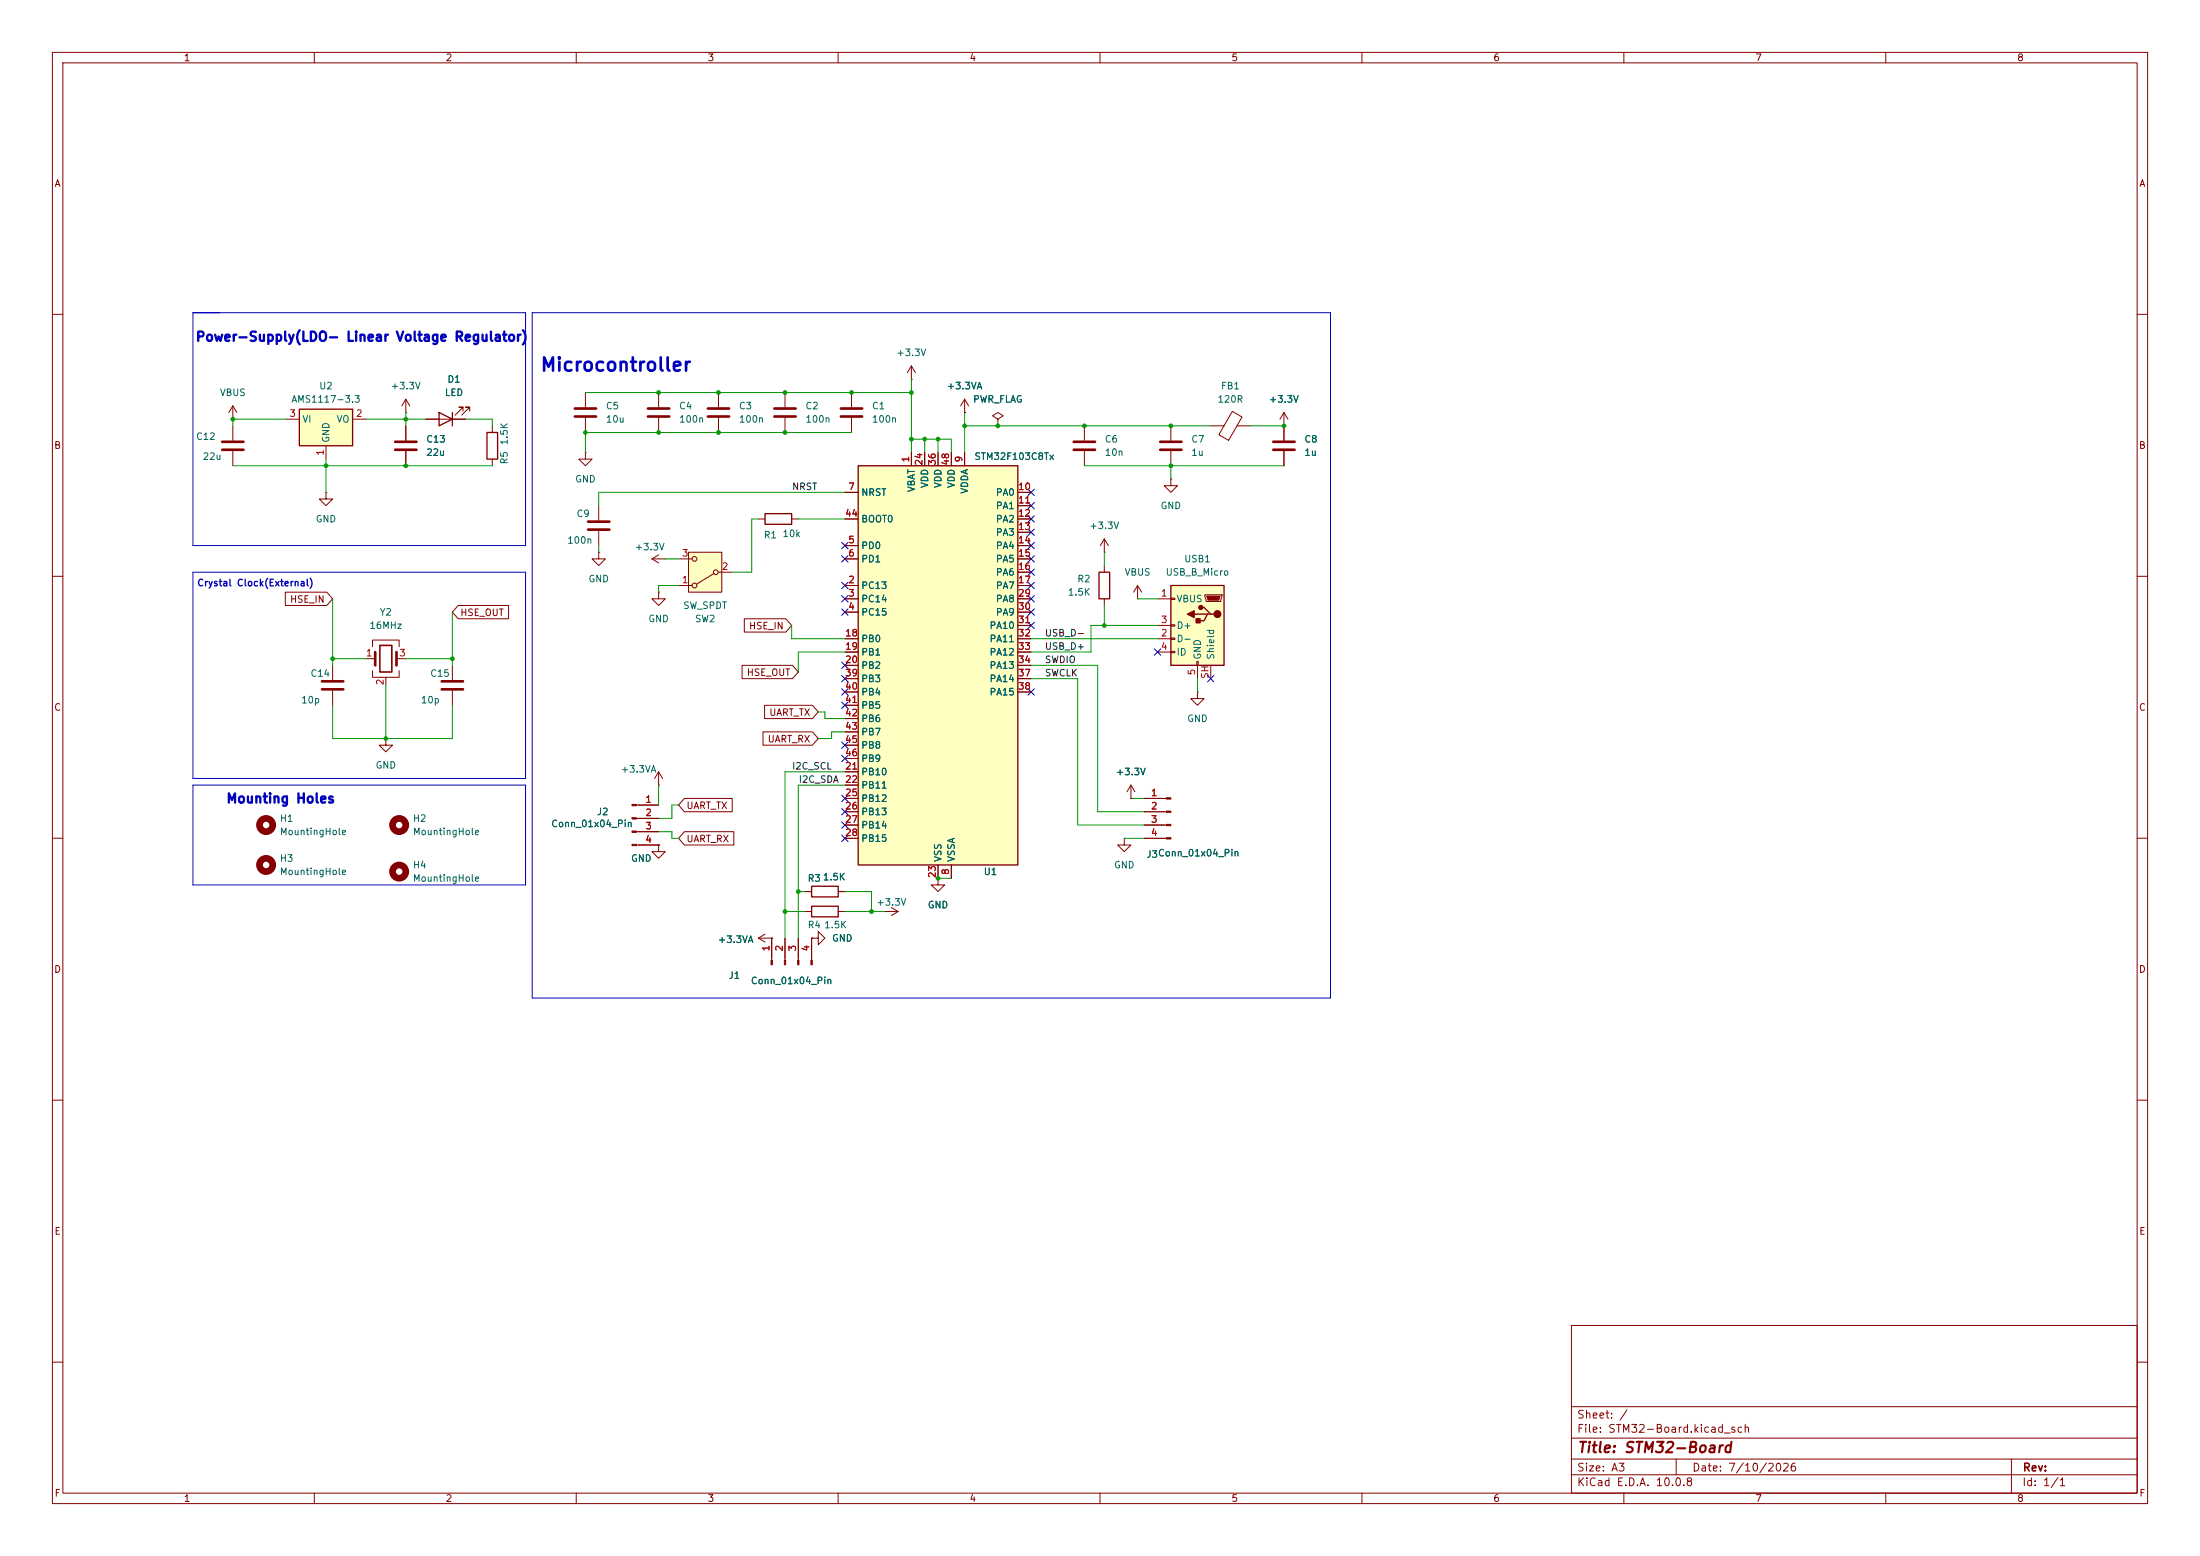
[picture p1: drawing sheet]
<svg xmlns="http://www.w3.org/2000/svg" width="420mm" height="297mm" viewBox="0 0 420 297" stroke-linecap="round" stroke-linejoin="round" font-family="sans-serif">
<g fill="none" stroke="#840000" stroke-width=".19">
<path d="M10 10h400v277h-400zM12 12h396v273h-396zM60 10v2M110 10v2M160 10v2M210 10v2M260 10v2M310 10v2M360 10v2M10 60h2M111.8 74.9v2.8M111.8 79.8v2.8"/>
<path d="M149.9 74.9v2.8M149.9 79.8v2.8M408 60h2M111.8 86.4v1.2h1.2l-1.2 1.3-1.3-1.3h1.3M111.8 86.4h.1M114.3 96.5v2.8M10 110h2M114.3 101.3v2.8M408 110h2M10 160h2M125.7 149.9h.1M125.7 147.3l-.7 1.3"/>
<path d="M125.7 147.3l.8 1.3M125.7 147.3v2.6M408 160h2M147.3 179.1v4.2M149.9 179.1v4.2M152.4 179.1v4.2M154.9 179.1h1.3v-1.3l1.3 1.3-1.3 1.2v-1.2M154.9 179.1h.1M154.9 179.1v4.2M10 210h2M408 210h2M300 253h108v32h-108z"/>
<path d="M10 260h2M300 278.5h108M300 274.5h108M300 268.5h108M320 278.5v3M384 278.5v6.5M408 260h2M60 285v2M110 285v2M160 285v2M210 285v2M260 285v2"/>
<path d="M300 281.5h108M310 285v2M360 285v2"/>
</g>
<path d="M109.7 78h4.1M109.7 79.5h4.1M147.8 78h4.1M147.8 79.5h4.1M112.3 99.6h4M112.3 101.1h4" fill="none" stroke="#840000" stroke-width=".51"/>
<g fill="#840000" stroke="#840000" stroke-width=".19">
<path d="M147.2 183.3h.2v.9h-.2z"/>
<path d="M149.7 183.3h.3v.9h-.3z"/>
<path d="M152.3 183.3h.2v.9h-.2z"/>
<path d="M154.8 183.3h.3v.9h-.3z"/>
</g>
<path d="M131.4 105.4h6.4v7.6h-6.4z" fill="#ffffc2"/>
<g fill="none" stroke="#840000" stroke-width=".19">
<path d="M77.5 78.7h.1M77.5 76.2v2.5M77.5 76.2l-.8 1.3M77.5 76.2l.7 1.3M88.4 78.5v-.8h-.8h.8l-1.5 1.5M89.7 78.5v-.8h-.8h.8l-1.6 1.5M77.5 81.3v2.8M77.5 86.1v2.8M81.3 80h7.6M94 81.3v1.3M94 87.6v1.3M144.8 99.1h1.2"/>
<path d="M151.1 99.1h1.3M114.3 105.4v1.3h1.3l-1.3 1.3-1.3-1.3h1.3M114.3 105.4h.1M124.5 106.7h2.5M124.5 106.7l1.2 .7M125.7 113v1.3h1.3l-1.3 1.3-1.2-1.3h1.2M125.7 113h.1M125.7 105.9l-1.2 .8M127 106.7h.1M129.5 111.8h2.6M129.5 106.7h2.6M131.4 105.4h6.4v7.6h-6.4z"/>
<path d="M136.3 109.5l-3.3 2M137.2 109.2h2.5M210.8 108v1.2M210.8 114.3v1.3M217.2 114.3h.1M217.2 111.8l-.8 1.2M217.2 111.8l.7 1.2M217.2 111.8v2.5M144.8 179.1l1.2 .7M144.8 179.1h2.5M146 178.3l-1.2 .8M147.3 179.1h.1"/>
<path d="M153.7 170.2h1.2M153.7 174h1.2M160 170.2h1.3M160 174h1.3M168.9 174h.1M168.9 174h2.5M170.2 173.2l1.2 .8M171.4 174l-1.2 .8"/>
<circle cx="132.6" cy="111.8" r=".46"/>
<circle cx="132.6" cy="106.7" r=".46"/>
<circle cx="136.7" cy="109.2" r=".46"/>
</g>
<path d="M83.8 78.7l2.6 1.3-2.6 1.3zM86.4 78.7v2.6M93 82.6h2v5h-2zM146 98h5.1v2.1h-5.1zM209.8 109.2h2v5.1h-2zM154.9 169.2h5.1v2h-5.1zM154.9 173h5.1v2h-5.1z" fill="none" stroke="#840000" stroke-width=".25"/>
<path d="M75.4 84.3h4.1M75.4 85.9h4.1" fill="none" stroke="#840000" stroke-width=".51"/>
<path d="M163.8 88.9h30.5v76.2h-30.5z" fill="#ffffc2"/>
<path d="M163.8 88.9h30.5v76.2h-30.5z" fill="none" stroke="#840000" stroke-width=".25"/>
<g fill="none" stroke="#840000" stroke-width=".19">
<path d="M125.7 74.9v2.8M125.7 79.8v2.8M137.2 74.9v2.8M137.2 79.8v2.8M161.3 94h2.5M161.3 99.1h2.5M174 86.4v2.5M176.5 86.4v2.5M179.1 86.4v2.5M181.6 86.4v2.5M184.1 86.4v2.5M194.3 94h2.5"/>
<path d="M194.3 96.5h2.5M194.3 99.1h2.5M161.3 111.8h2.5M161.3 114.3h2.5M161.3 116.8h2.5M161.3 104.1h2.5M161.3 106.7h2.5M194.3 111.8h2.5M194.3 114.3h2.5M194.3 116.8h2.5M194.3 104.1h2.5M194.3 106.7h2.5"/>
<path d="M194.3 101.6h2.5M194.3 109.2h2.5M194.3 119.4h2.5M161.3 121.9h2.5M161.3 124.5h2.5M161.3 127h2.5M161.3 129.5h2.5M161.3 132.1h2.5M161.3 134.6h2.5M161.3 137.2h2.5M161.3 139.7h2.5M194.3 121.9h2.5"/>
<path d="M194.3 124.5h2.5M194.3 127h2.5M194.3 129.5h2.5M194.3 132.1h2.5M228.6 132.1v1.3h1.3l-1.3 1.2-1.3-1.2h1.3M228.6 132.1h.1M161.3 147.3h2.5M161.3 149.9h2.5M161.3 152.4h2.5M161.3 154.9h2.5M161.3 157.5h2.5M161.3 142.2h2.5"/>
<path d="M161.3 144.8h2.5M215.9 152.4h.1M215.9 149.9l-.8 1.2M215.9 149.9l.8 1.2M215.9 149.9v2.5M161.3 160h2.5M179.1 165.1v2.5M181.6 165.1v2.5"/>
</g>
<path d="M123.7 78h4.1M123.7 79.5h4.1M135.1 78h4.1M135.1 79.5h4.1" fill="none" stroke="#840000" stroke-width=".51"/>
<path d="M57.1 78.1h10.2v7h-10.2z" fill="#ffffc2"/>
<path d="M57.1 78.1h10.2v7h-10.2z" fill="none" stroke="#840000" stroke-width=".25"/>
<g fill="none" stroke="#840000" stroke-width=".19">
<path d="M44.4 81.3v2.8M44.4 86.1v2.8M54.6 80h2.5M62.2 94v1.3h1.3l-1.3 1.2-1.2-1.2h1.2M62.2 94h.1M62.2 85.1v2.5M67.3 80h2.5M210.8 105.4h.1M210.8 102.9l-.7 1.2M210.8 102.9l.8 1.2M210.8 102.9v2.5M63.5 127v2.8"/>
<path d="M63.5 131.8v2.8M218.4 152.4h4.3M218.4 154.9h4.3M218.4 157.5h4.3M125.7 161.3v1.3h1.3l-1.3 1.2-1.2-1.2h1.2M125.7 161.3h.1M214.6 160v1.3h1.3l-1.3 1.3-1.2-1.3h1.2M214.6 160h.1M218.4 160h4.3"/>
</g>
<g fill="#840000" stroke="#840000" stroke-width=".19">
<path d="M222.7 152.3h.8v.2h-.8z"/>
<path d="M222.7 154.8h.8v.3h-.8z"/>
<path d="M222.7 157.4h.8v.2h-.8z"/>
<path d="M222.7 159.9h.8v.2h-.8z"/>
</g>
<path d="M42.4 84.3h4.1M42.4 85.9h4.1M61.5 130h4M61.5 131.6h4" fill="none" stroke="#840000" stroke-width=".51"/>
<path d="M223.5 111.8h10.2v15.2h-10.2z" fill="#ffffc2"/>
<path d="M223.5 111.8h10.2v15.2h-10.2zM228 117.2h2.5M229.2 116h.7l1.2 1.2h.7M231.1 117.2h-.6l-.6 1.3h-1.3" fill="none" stroke="#840000" stroke-width=".25"/>
<g fill="none" stroke="#840000" stroke-width=".19">
<path d="M44.4 77.5l-.7 1.2M44.4 77.5l.8 1.2M44.4 77.5v2.5M162.6 74.9v2.8M162.6 79.8v2.8M174 72.4h.1M174 69.9l-.8 1.2M174 69.9l.8 1.2M174 69.9v2.5M184.1 78.7h.1M184.1 76.2l-.7 1.3M184.1 76.2l.8 1.3"/>
<path d="M184.1 76.2v2.5M235.3 78.5l1.8 1.1-2.6 4.4-1.8-1zM245.1 78.7l-.8 1.3M245.1 78.7l.8 1.3M245.1 78.7v5.4M44.4 80h.1M77.5 81.3v2.8M77.5 86.1v2.8M81.3 80h2.5M86.4 80h2.5M161.3 94h2.5M161.3 99.1h2.5"/>
<path d="M174 86.4v2.5M176.5 86.4v2.5M179.1 86.4v2.5M181.6 86.4v2.5M184.1 86.4v2.5M190.5 80l1-.6-1-.7-1 .7 1 .6v1.3M190.5 81.3h.1M194.3 94h2.5M194.3 96.5h2.5M194.3 99.1h2.5M207 81.3v2.8M207 86.1v2.8"/>
<path d="M223.5 91.4v1.3h1.3l-1.3 1.3-1.3-1.3h1.3M223.5 91.4h.1M223.5 81.3v2.8M223.5 86.1v2.8M231.1 81.3h2.6M236.2 81.3h2.6M245.1 81.3h.1M245.1 86.1v2.8M54.5 113h7.9l1.1 1.3-1.1 1.3h-7.9zM87.5 115.6h9.6v2.5h-9.6l-1.1-1.3zM142.1 118.1h7.9l1.1 1.3-1.1 1.3h-7.9zM161.3 114.3h2.5"/>
<path d="M161.3 111.8h2.5M161.3 116.8h2.5M161.3 104.1h2.5M161.3 106.7h2.5M194.3 114.3h2.5M194.3 119.4h2.5M194.3 111.8h2.5M194.3 116.8h2.5M194.3 104.1h2.5M194.3 106.7h2.5M194.3 101.6h2.5M194.3 109.2h2.5"/>
<path d="M221 114.3h2.5M221 119.4h2.5M223.5 114.2h.8v.2h-.8zM223.5 119.3h.8v.2h-.8zM230 113.5h3.3v.3l-.3 1h-2.7zM69.8 125.7h1.8M71.1 123.4v-1.2h5.1v1.2M71.1 128v1.3h5.1v-1.3M73.7 129.3v1.5M75.7 125.7h1.8M86.4 127v2.8M86.4 131.8v2.8"/>
<path d="M141.7 127h9.6l1.1 1.3-1.1 1.2h-9.6zM145.7 139.7h9.4l1.1 1.3-1.1 1.2h-9.4zM146 134.6h9.1l1.1 1.3-1.1 1.3h-9.1zM161.3 121.9h2.5M161.3 124.5h2.5M161.3 127h2.5M161.3 129.5h2.5M161.3 132.1h2.5M161.3 134.6h2.5M161.3 137.2h2.5M161.3 139.7h2.5M194.3 121.9h2.5"/>
<path d="M194.3 124.5h2.5M194.3 127h2.5M194.3 129.5h2.5M194.3 132.1h2.5M221 121.9h2.5M221 124.5h2.5M223.5 121.8h.8v.2h-.8zM223.5 124.3h.8v.3h-.8zM228.5 126.2h.2v.8h-.2zM228.6 127v2.5M231.1 127v2.5M73.7 141v1.2h1.2l-1.2 1.3-1.3-1.3h1.3"/>
<path d="M73.7 141h.1M121.5 153.7h4.2M121.5 156.2h4.2M121.5 158.8h4.2M130.7 158.7h9.4v2.6h-9.4l-1.2-1.3zM130.7 152.4h9.1v2.5h-9.1l-1.2-1.2zM161.3 147.3h2.5M161.3 149.9h2.5M161.3 152.4h2.5M161.3 154.9h2.5M161.3 157.5h2.5M161.3 142.2h2.5"/>
<path d="M161.3 144.8h2.5M215.9 152.4h.1M218.4 152.4h3.8M218.4 154.9h3.8M218.4 157.5h3.8M121.5 161.3h4.2M125.7 161.3h.1M147.3 179.1h.1M147.3 179.1v3.8M149.9 179.1v3.8M152.4 179.1v3.8M153.7 170.2h1.2"/>
<path d="M154.9 179.1h.1M154.9 179.1v3.8M160 170.2h1.3M161.3 160h2.5M179.1 167.6v1.3h1.2l-1.2 1.3-1.3-1.3h1.3M179.1 167.6h.1M179.1 165.1v2.5M181.6 165.1v2.5M218.4 160h3.8"/>
</g>
<g fill="#840000" stroke="#840000" stroke-width=".19">
<path d="M230.4 113.8h2.5l-.2 .8h-2.1z"/>
<path d="M120.6 153.5h.9v.3h-.9z"/>
<path d="M120.6 156.1h.9v.2h-.9z"/>
<path d="M120.6 158.6h.9v.3h-.9z"/>
<path d="M120.6 161.2h.9v.2h-.9z"/>
</g>
<g fill="#840000" stroke="#840000" stroke-width=".25">
<path d="M228.3 118.1h.8v.8h-.8z"/>
<path d="M226.7 117.2l1.3-.6v1.3z"/>
<circle cx="232.4" cy="117.2" r=".63"/>
<circle cx="229.2" cy="116" r=".38"/>
</g>
<path d="M160.5 78h4.1M160.5 79.5h4.1M205 84.3h4M205 85.9h4M221.5 84.3h4.1M221.5 85.9h4.1M243.1 84.3h4M243.1 85.9h4M71.6 124.5v2.5M75.7 124.5v2.5M84.3 130h4.1M84.3 131.6h4.1" fill="none" stroke="#840000" stroke-width=".51"/>
<path d="M72.5 123.2h2.3v5.1h-2.3z" fill="none" stroke="#840000" stroke-width=".3"/>
<g fill="none" stroke="#840000" stroke-width="1.3">
<circle cx="50.8" cy="157.5" r="1.27"/>
<circle cx="76.2" cy="157.5" r="1.27"/>
<circle cx="50.8" cy="165.1" r="1.27"/>
<circle cx="76.2" cy="166.4" r="1.27"/>
</g>
<path d="M36.8 59.7h63.5v44.4h-63.5zM101.6 59.7h152.4v130.8h-152.4zM36.8 109.2h63.5v39.4h-63.5zM36.8 149.9h63.5v19h-63.5z" fill="none" stroke="#0000c2" stroke-width=".19"/>
<g fill="none" stroke="#009600" stroke-width=".19">
<path d="M77.5 78.7v2.6M111.8 74.9h62.2M174 72.4v14M184.1 78.7v7.7M44.4 88.9h49.6M54.6 80h-10.2v1.3M62.2 87.6v6.4M69.8 80h11.5M88.9 80h5.1v1.3M144.8 99.1h-1.3v10.1h-3.8M152.4 99.1h8.9M161.3 94h-47v2.5"/>
<path d="M162.6 82.6h-50.8v3.8M174 83.8h7.6v2.6M176.5 83.8v2.6M179.1 83.8v2.6M184.1 81.3h47M207 88.9h38.1M223.5 88.9v2.5M238.8 81.3h6.3M63.5 114.3v12.7M86.4 116.8v10.2M114.3 104.1v1.3M127 106.7h2.5"/>
<path d="M129.5 111.8h-3.8v1.2M151.1 119.4v2.5h10.2M210.8 105.4v2.6M210.8 115.6v3.8M217.2 114.3h3.8M221 119.4h-12.7v5.1h-11.5M63.5 134.6v6.4h22.9v-6.4M63.5 125.7h6.3M73.7 130.8v10.2M77.5 125.7h8.9M156.2 135.9h1.3v1.3h3.8M161.3 124.5h-8.9v3.8"/>
<path d="M161.3 139.7h-2.6v1.3h-2.5M196.8 129.5h8.9v28h12.7M196.8 121.9h24.2M196.8 127h12.7v27.9h8.9M228.6 129.5v2.6M125.7 158.8h2.6v1.2h1.2M125.7 149.9v3.8M129.5 153.7h-1.2v2.5h-2.6M161.3 147.3h-11.4v31.8M161.3 149.9h-8.9v29.2M215.9 152.4h2.5M149.9 174h3.8"/>
<path d="M152.4 170.2h1.3M161.3 170.2h5.1v3.8M161.3 174h7.6M179.1 167.6h2.5M214.6 160h3.8"/>
</g>
<g fill="none" stroke="#000084" stroke-width=".19">
<path d="M196.2 93.4l1.3 1.2M196.2 98.5l1.3 1.2M196.2 95.9l1.3 1.2M197.5 93.4l-1.3 1.2M197.5 98.5l-1.3 1.2M197.5 95.9l-1.3 1.2M160.7 111.2l1.2 1.2M160.7 106.1l1.2 1.2M160.7 103.5l1.2 1.2M160.7 116.2l1.2 1.2M160.7 113.7l1.2 1.2M161.9 111.2l-1.2 1.2"/>
<path d="M161.9 106.1l-1.2 1.2M161.9 103.5l-1.2 1.2M161.9 116.2l-1.2 1.2M161.9 113.7l-1.2 1.2M196.2 118.8l1.3 1.2M196.2 113.7l1.3 1.2M196.2 116.2l1.3 1.2M196.2 111.2l1.3 1.2M196.2 101l1.3 1.2M196.2 103.5l1.3 1.2M196.2 108.6l1.3 1.2M196.2 106.1l1.3 1.2"/>
<path d="M197.5 108.6l-1.3 1.2M197.5 106.1l-1.3 1.2M197.5 116.2l-1.3 1.2M197.5 118.8l-1.3 1.2M197.5 113.7l-1.3 1.2M197.5 111.2l-1.3 1.2M197.5 101l-1.3 1.2M197.5 103.5l-1.3 1.2M160.7 134l1.2 1.2M160.7 131.5l1.2 1.2M160.7 128.9l1.2 1.2M160.7 126.4l1.2 1.2"/>
<path d="M161.9 128.9l-1.2 1.2M161.9 134l-1.2 1.2M161.9 131.5l-1.2 1.2M161.9 126.4l-1.2 1.2M196.2 131.5l1.3 1.2M197.5 131.5l-1.3 1.2M220.4 123.9l1.2 1.2M221.6 123.9l-1.2 1.2M230.5 128.9l1.2 1.2M231.7 128.9l-1.2 1.2M160.7 144.2l1.2 1.2M160.7 141.6l1.2 1.2"/>
<path d="M160.7 151.8l1.2 1.2M160.7 154.3l1.2 1.2M160.7 156.9l1.2 1.2M160.7 159.4l1.2 1.2M161.9 144.2l-1.2 1.2M161.9 141.6l-1.2 1.2M161.9 151.8l-1.2 1.2M161.9 154.3l-1.2 1.2M161.9 156.9l-1.2 1.2M161.9 159.4l-1.2 1.2"/>
</g>
<g fill="#009600">
<circle cx="125.7" cy="74.9" r=".46"/>
<circle cx="111.8" cy="82.6" r=".46"/>
<circle cx="149.9" cy="74.9" r=".46"/>
<circle cx="162.6" cy="74.9" r=".46"/>
<circle cx="125.7" cy="82.6" r=".46"/>
<circle cx="137.2" cy="82.6" r=".46"/>
<circle cx="149.9" cy="82.6" r=".46"/>
<circle cx="137.2" cy="74.9" r=".46"/>
<circle cx="63.5" cy="125.7" r=".46"/>
<circle cx="73.7" cy="141" r=".46"/>
<circle cx="86.4" cy="125.7" r=".46"/>
<circle cx="77.5" cy="88.9" r=".46"/>
<circle cx="44.4" cy="80" r=".46"/>
<circle cx="62.2" cy="88.9" r=".46"/>
<circle cx="77.5" cy="80" r=".46"/>
<circle cx="245.1" cy="81.3" r=".46"/>
<circle cx="223.5" cy="81.3" r=".46"/>
<circle cx="184.1" cy="81.3" r=".46"/>
<circle cx="223.5" cy="88.9" r=".46"/>
<circle cx="207" cy="81.3" r=".46"/>
<circle cx="152.4" cy="170.2" r=".46"/>
<circle cx="149.9" cy="174" r=".46"/>
<circle cx="179.1" cy="167.6" r=".46"/>
<circle cx="166.4" cy="174" r=".46"/>
<circle cx="179.1" cy="83.8" r=".46"/>
<circle cx="176.5" cy="83.8" r=".46"/>
<circle cx="190.5" cy="81.3" r=".46"/>
<circle cx="174" cy="74.9" r=".46"/>
<circle cx="174" cy="83.8" r=".46"/>
<circle cx="210.8" cy="119.4" r=".46"/>
</g>
<text font-size="2.5" fill="#0000c2" x="103" y="71.5">Microcontroller</text>
<text font-size="2" fill="#840000" x="301" y="277.8">Title: STM32-Board</text>
<g font-size="1.8" fill="#0000c2">
<text x="37.2" y="65.6">Power-Supply(LDO- Linear Voltage Regulator)</text>
<text x="43.1" y="153.7">Mounting Holes</text>
</g>
<g font-size="1.5" fill="#840000">
<text x="300.9" y="273.8">File: STM32-Board.kicad_sch</text>
<text x="300.9" y="271.1">Sheet: /</text>
<text x="300.9" y="281.2">Size: A3</text>
<text x="322.9" y="281.2">Date: 7/10/2026</text>
<text x="386" y="281.2">Rev:</text>
<text x="300.9" y="284">KiCad E.D.A. 10.0.8</text>
<text x="385.9" y="284">Id: 1/1</text>
</g>
<g font-size="1.3" fill="#840000">
<text x="35" y="12">1</text>
<text x="85" y="12">2</text>
<text x="135" y="12">3</text>
<text x="185" y="12">4</text>
<text x="235" y="12">5</text>
<text x="285" y="12">6</text>
<text x="335" y="12">7</text>
<text x="385" y="12">8</text>
<text x="10.3" y="36">A</text>
<text x="408.3" y="36">A</text>
<text x="10.2" y="86">B</text>
<text x="408.2" y="86">B</text>
<text x="55.3" y="115.4">HSE_IN</text>
<text x="87.8" y="117.9">HSE_OUT</text>
<text x="142.9" y="120.4">HSE_IN</text>
<text x="142.5" y="129.3">HSE_OUT</text>
<text x="10.2" y="136">C</text>
<text x="146.8" y="136.9">UART_TX</text>
<text x="408.2" y="136">C</text>
<text x="146.5" y="142">UART_RX</text>
<text x="130.9" y="154.7">UART_TX</text>
<text x="130.9" y="161.1">UART_RX</text>
<text x="10.2" y="186">D</text>
<text x="408.2" y="186">D</text>
<text x="10.3" y="236">E</text>
<text x="408.3" y="236">E</text>
<text x="10.3" y="286">F</text>
<text x="35" y="287">1</text>
<text x="85" y="287">2</text>
<text x="135" y="287">3</text>
<text x="185" y="287">4</text>
<text x="235" y="287">5</text>
<text x="285" y="287">6</text>
<text x="335" y="287">7</text>
<text x="385" y="287">8</text>
<text x="408.3" y="286">F</text>
</g>
<g font-size="1.3" fill="#006464">
<text x="171" y="68.3">+3.3V</text>
<text x="41.9" y="75.9">VBUS</text>
<text x="55.5" y="77.2">AMS1117-3.3</text>
<text x="60.8" y="74.6">U2</text>
<text x="74.5" y="74.6">+3.3V</text>
<text x="84.8" y="75.9">LED</text>
<text x="85.3" y="73.4">D1</text>
<text x="180.6" y="74.6">+3.3VA</text>
<text x="185.7" y="77.2">PWR_FLAG</text>
<text x="232.3" y="77.2">120R</text>
<text x="233" y="74.6">FB1</text>
<text x="242.1" y="77.2">+3.3V</text>
<text x="57.6" y="81">VI</text>
<text x="64.2" y="81">VO</text>
<text x="115.6" y="78.4">C5</text>
<text x="115.6" y="81">10u</text>
<text x="129.5" y="78.4">C4</text>
<text x="129.5" y="81">100n</text>
<text x="141" y="78.4">C3</text>
<text x="141" y="81">100n</text>
<text x="153.7" y="78.4">C2</text>
<text x="153.7" y="81">100n</text>
<text x="166.4" y="78.4">C1</text>
<text x="166.4" y="81">100n</text>
<text x="37.3" y="84.3">C12</text>
<text x="38.6" y="88.1">22u</text>
<text x="63.2" y="84.6" transform="rotate(-90 63.2 84.6)">GND</text>
<text x="81.3" y="84.8">C13</text>
<text x="81.3" y="87.3">22u</text>
<text x="97.2" y="88.7" transform="rotate(-90 97.2 88.7)">R5</text>
<text x="97.2" y="85.1" transform="rotate(-90 97.2 85.1)">1.5K</text>
<text x="185.9" y="88.1">STM32F103C8Tx</text>
<text x="210.8" y="84.8">C6</text>
<text x="210.8" y="87.3">10n</text>
<text x="227.3" y="84.8">C7</text>
<text x="227.3" y="87.3">1u</text>
<text x="248.9" y="84.8">C8</text>
<text x="248.9" y="87.3">1u</text>
<text x="109.7" y="92.4">GND</text>
<text x="164.3" y="94.9">NRST</text>
<text x="175" y="94.1" transform="rotate(-90 175 94.1)">VBAT</text>
<text x="177.5" y="93.3" transform="rotate(-90 177.5 93.3)">VDD</text>
<text x="180" y="93.3" transform="rotate(-90 180 93.3)">VDD</text>
<text x="182.6" y="93.3" transform="rotate(-90 182.6 93.3)">VDD</text>
<text x="185.1" y="94.4" transform="rotate(-90 185.1 94.4)">VDDA</text>
<text x="190" y="94.9">PA0</text>
<text x="60.2" y="100">GND</text>
<text x="110" y="99">C9</text>
<text x="164.3" y="100">BOOT0</text>
<text x="190" y="97.5">PA1</text>
<text x="190" y="100">PA2</text>
<text x="207.9" y="101.3">+3.3V</text>
<text x="221.5" y="97.5">GND</text>
<text x="108.2" y="104.1">100n</text>
<text x="121.1" y="105.4">+3.3V</text>
<text x="145.7" y="103.1">R1</text>
<text x="149.3" y="102.8">10k</text>
<text x="164.3" y="105.1">PD0</text>
<text x="164.3" y="107.6">PD1</text>
<text x="190" y="102.6">PA3</text>
<text x="190" y="105.1">PA4</text>
<text x="190" y="107.6">PA5</text>
<text x="226" y="107.6">USB1</text>
<text x="112.2" y="111.5">GND</text>
<text x="164.3" y="112.7">PC13</text>
<text x="190" y="110.2">PA6</text>
<text x="190" y="112.7">PA7</text>
<text x="203.7" y="114">1.5K</text>
<text x="205.6" y="111.5">R2</text>
<text x="214.6" y="110.2">VBUS</text>
<text x="222.4" y="110.2">USB_B_Micro</text>
<text x="72.4" y="117.8">Y2</text>
<text x="123.7" y="119.1">GND</text>
<text x="130.3" y="116.5">SW_SPDT</text>
<text x="132.6" y="119.1">SW2</text>
<text x="164.3" y="115.3">PC14</text>
<text x="164.3" y="117.8">PC15</text>
<text x="190" y="115.3">PA8</text>
<text x="190" y="117.8">PA9</text>
<text x="224.5" y="115.3">VBUS</text>
<text x="70.4" y="120.3">16MHz</text>
<text x="164.3" y="122.9">PB0</text>
<text x="164.3" y="125.4">PB1</text>
<text x="188.8" y="120.3">PA10</text>
<text x="188.8" y="122.9">PA11</text>
<text x="188.8" y="125.4">PA12</text>
<text x="224.5" y="122.9">D-</text>
<text x="224.5" y="120.3">D+</text>
<text x="224.5" y="125.4">ID</text>
<text x="59.2" y="129.5">C14</text>
<text x="82" y="129.5">C15</text>
<text x="164.3" y="128">PB2</text>
<text x="164.3" y="130.5">PB3</text>
<text x="188.8" y="128">PA13</text>
<text x="188.8" y="130.5">PA14</text>
<text x="229.6" y="126" transform="rotate(-90 229.6 126)">GND</text>
<text x="232.1" y="126" transform="rotate(-90 232.1 126)">Shield</text>
<text x="57.4" y="134.6">10p</text>
<text x="80.2" y="134.6">10p</text>
<text x="164.3" y="133">PB4</text>
<text x="164.3" y="135.6">PB5</text>
<text x="188.8" y="133">PA15</text>
<text x="164.3" y="138.1">PB6</text>
<text x="164.3" y="140.7">PB7</text>
<text x="164.3" y="143.2">PB8</text>
<text x="226.5" y="138.1">GND</text>
<text x="71.6" y="147">GND</text>
<text x="118.4" y="147.8">+3.3VA</text>
<text x="164.3" y="148.3">PB10</text>
<text x="164.3" y="145.7">PB9</text>
<text x="212.9" y="148.3">+3.3V</text>
<text x="113.8" y="155.9">J2</text>
<text x="164.3" y="150.8">PB11</text>
<text x="164.3" y="153.4">PB12</text>
<text x="164.3" y="155.9">PB13</text>
<text x="53.3" y="157.2">H1</text>
<text x="53.3" y="159.7">MountingHole</text>
<text x="78.7" y="157.2">H2</text>
<text x="78.7" y="159.7">MountingHole</text>
<text x="105.1" y="158.2">Conn_01x04_Pin</text>
<text x="164.3" y="158.4">PB14</text>
<text x="164.3" y="161">PB15</text>
<text x="53.3" y="164.8">H3</text>
<text x="53.3" y="167.3">MountingHole</text>
<text x="78.7" y="166.1">H4</text>
<text x="120.4" y="164.8">GND</text>
<text x="180" y="164.6" transform="rotate(-90 180 164.6)">VSS</text>
<text x="182.6" y="164.6" transform="rotate(-90 182.6 164.6)">VSSA</text>
<text x="187.7" y="167.3">U1</text>
<text x="212.6" y="166.1">GND</text>
<text x="218.7" y="164">J3Conn_01x04_Pin</text>
<text x="78.7" y="168.6">MountingHole</text>
<text x="154.1" y="168.6">R3</text>
<text x="157" y="168.3">1.5K</text>
<text x="167.2" y="173.2">+3.3V</text>
<text x="177" y="173.7">GND</text>
<text x="154.1" y="177.5">R4</text>
<text x="157.2" y="177.5">1.5K</text>
<text x="136.9" y="180.3">+3.3VA</text>
<text x="158.7" y="180">GND</text>
<text x="139" y="187.1">J1</text>
<text x="143.2" y="188.2">Conn_01x04_Pin</text>
</g>
<g font-size="1.3" fill="#a90000">
<text x="55.1" y="79.9">3</text>
<text x="67.8" y="79.9">2</text>
<text x="62.1" y="87.1" transform="rotate(-90 62.1 87.1)">1</text>
<text x="173.9" y="88.4" transform="rotate(-90 173.9 88.4)">1</text>
<text x="176.4" y="89" transform="rotate(-90 176.4 89)">24</text>
<text x="178.9" y="89" transform="rotate(-90 178.9 89)">36</text>
<text x="181.5" y="89" transform="rotate(-90 181.5 89)">48</text>
<text x="184" y="88.4" transform="rotate(-90 184 88.4)">9</text>
<text x="161.8" y="93.8">7</text>
<text x="194.2" y="93.8">10</text>
<text x="161.2" y="98.9">44</text>
<text x="194.2" y="96.4">11</text>
<text x="194.2" y="98.9">12</text>
<text x="194.2" y="101.5">13</text>
<text x="130.1" y="106.5">3</text>
<text x="161.8" y="104">5</text>
<text x="161.8" y="106.5">6</text>
<text x="194.2" y="104">14</text>
<text x="194.2" y="106.5">15</text>
<text x="130.1" y="111.6">1</text>
<text x="137.7" y="109.1">2</text>
<text x="161.8" y="111.6">2</text>
<text x="194.2" y="109.1">16</text>
<text x="194.2" y="111.6">17</text>
<text x="161.8" y="114.2">3</text>
<text x="161.8" y="116.7">4</text>
<text x="194.2" y="114.2">29</text>
<text x="194.2" y="116.7">30</text>
<text x="194.2" y="119.2">31</text>
<text x="221.5" y="114.2">1</text>
<text x="221.5" y="119.2">3</text>
<text x="69.8" y="125.6">1</text>
<text x="76.1" y="125.6">3</text>
<text x="161.2" y="121.8">18</text>
<text x="161.2" y="124.3">19</text>
<text x="194.2" y="121.8">32</text>
<text x="194.2" y="124.3">33</text>
<text x="221.5" y="121.8">2</text>
<text x="221.5" y="124.3">4</text>
<text x="73.5" y="130.9" transform="rotate(-90 73.5 130.9)">2</text>
<text x="161.2" y="126.9">20</text>
<text x="161.2" y="129.4">39</text>
<text x="161.2" y="131.9">40</text>
<text x="194.2" y="126.9">34</text>
<text x="194.2" y="129.4">37</text>
<text x="194.2" y="131.9">38</text>
<text x="228.5" y="129" transform="rotate(-90 228.5 129)">5</text>
<text x="231" y="129.7" transform="rotate(-90 231 129.7)">SH</text>
<text x="161.2" y="134.5">41</text>
<text x="161.2" y="137">42</text>
<text x="161.2" y="139.6">43</text>
<text x="161.2" y="142.1">45</text>
<text x="161.2" y="147.2">21</text>
<text x="161.2" y="149.7">22</text>
<text x="161.2" y="144.6">46</text>
<text x="123.1" y="153.5">1</text>
<text x="161.2" y="152.3">25</text>
<text x="161.2" y="154.8">26</text>
<text x="219.6" y="152.3">1</text>
<text x="219.6" y="154.8">2</text>
<text x="123.1" y="156.1">2</text>
<text x="123.1" y="158.6">3</text>
<text x="123.1" y="161.2">4</text>
<text x="161.2" y="157.3">27</text>
<text x="161.2" y="159.9">28</text>
<text x="219.6" y="157.3">3</text>
<text x="219.6" y="159.9">4</text>
<text x="178.9" y="167.7" transform="rotate(-90 178.9 167.7)">23</text>
<text x="181.5" y="167.1" transform="rotate(-90 181.5 167.1)">8</text>
<text x="147.2" y="181.7" transform="rotate(-90 147.2 181.7)">1</text>
<text x="149.7" y="181.7" transform="rotate(-90 149.7 181.7)">2</text>
<text x="152.3" y="181.7" transform="rotate(-90 152.3 181.7)">3</text>
<text x="154.8" y="181.7" transform="rotate(-90 154.8 181.7)">4</text>
</g>
<g font-size="1.3" fill="#0f0f0f">
<text x="151.1" y="93.9">NRST</text>
<text x="199.4" y="121.8">USB_D-</text>
<text x="199.4" y="124.3">USB_D+</text>
<text x="199.4" y="129.4">SWCLK</text>
<text x="199.4" y="126.9">SWDIO</text>
<text x="151.1" y="147.2">I2C_SCL</text>
<text x="152.4" y="149.7">I2C_SDA</text>
</g>
<text font-size="1.3" fill="#0000c2" x="37.5" y="112.2">Crystal Clock(External)</text>
</svg>
